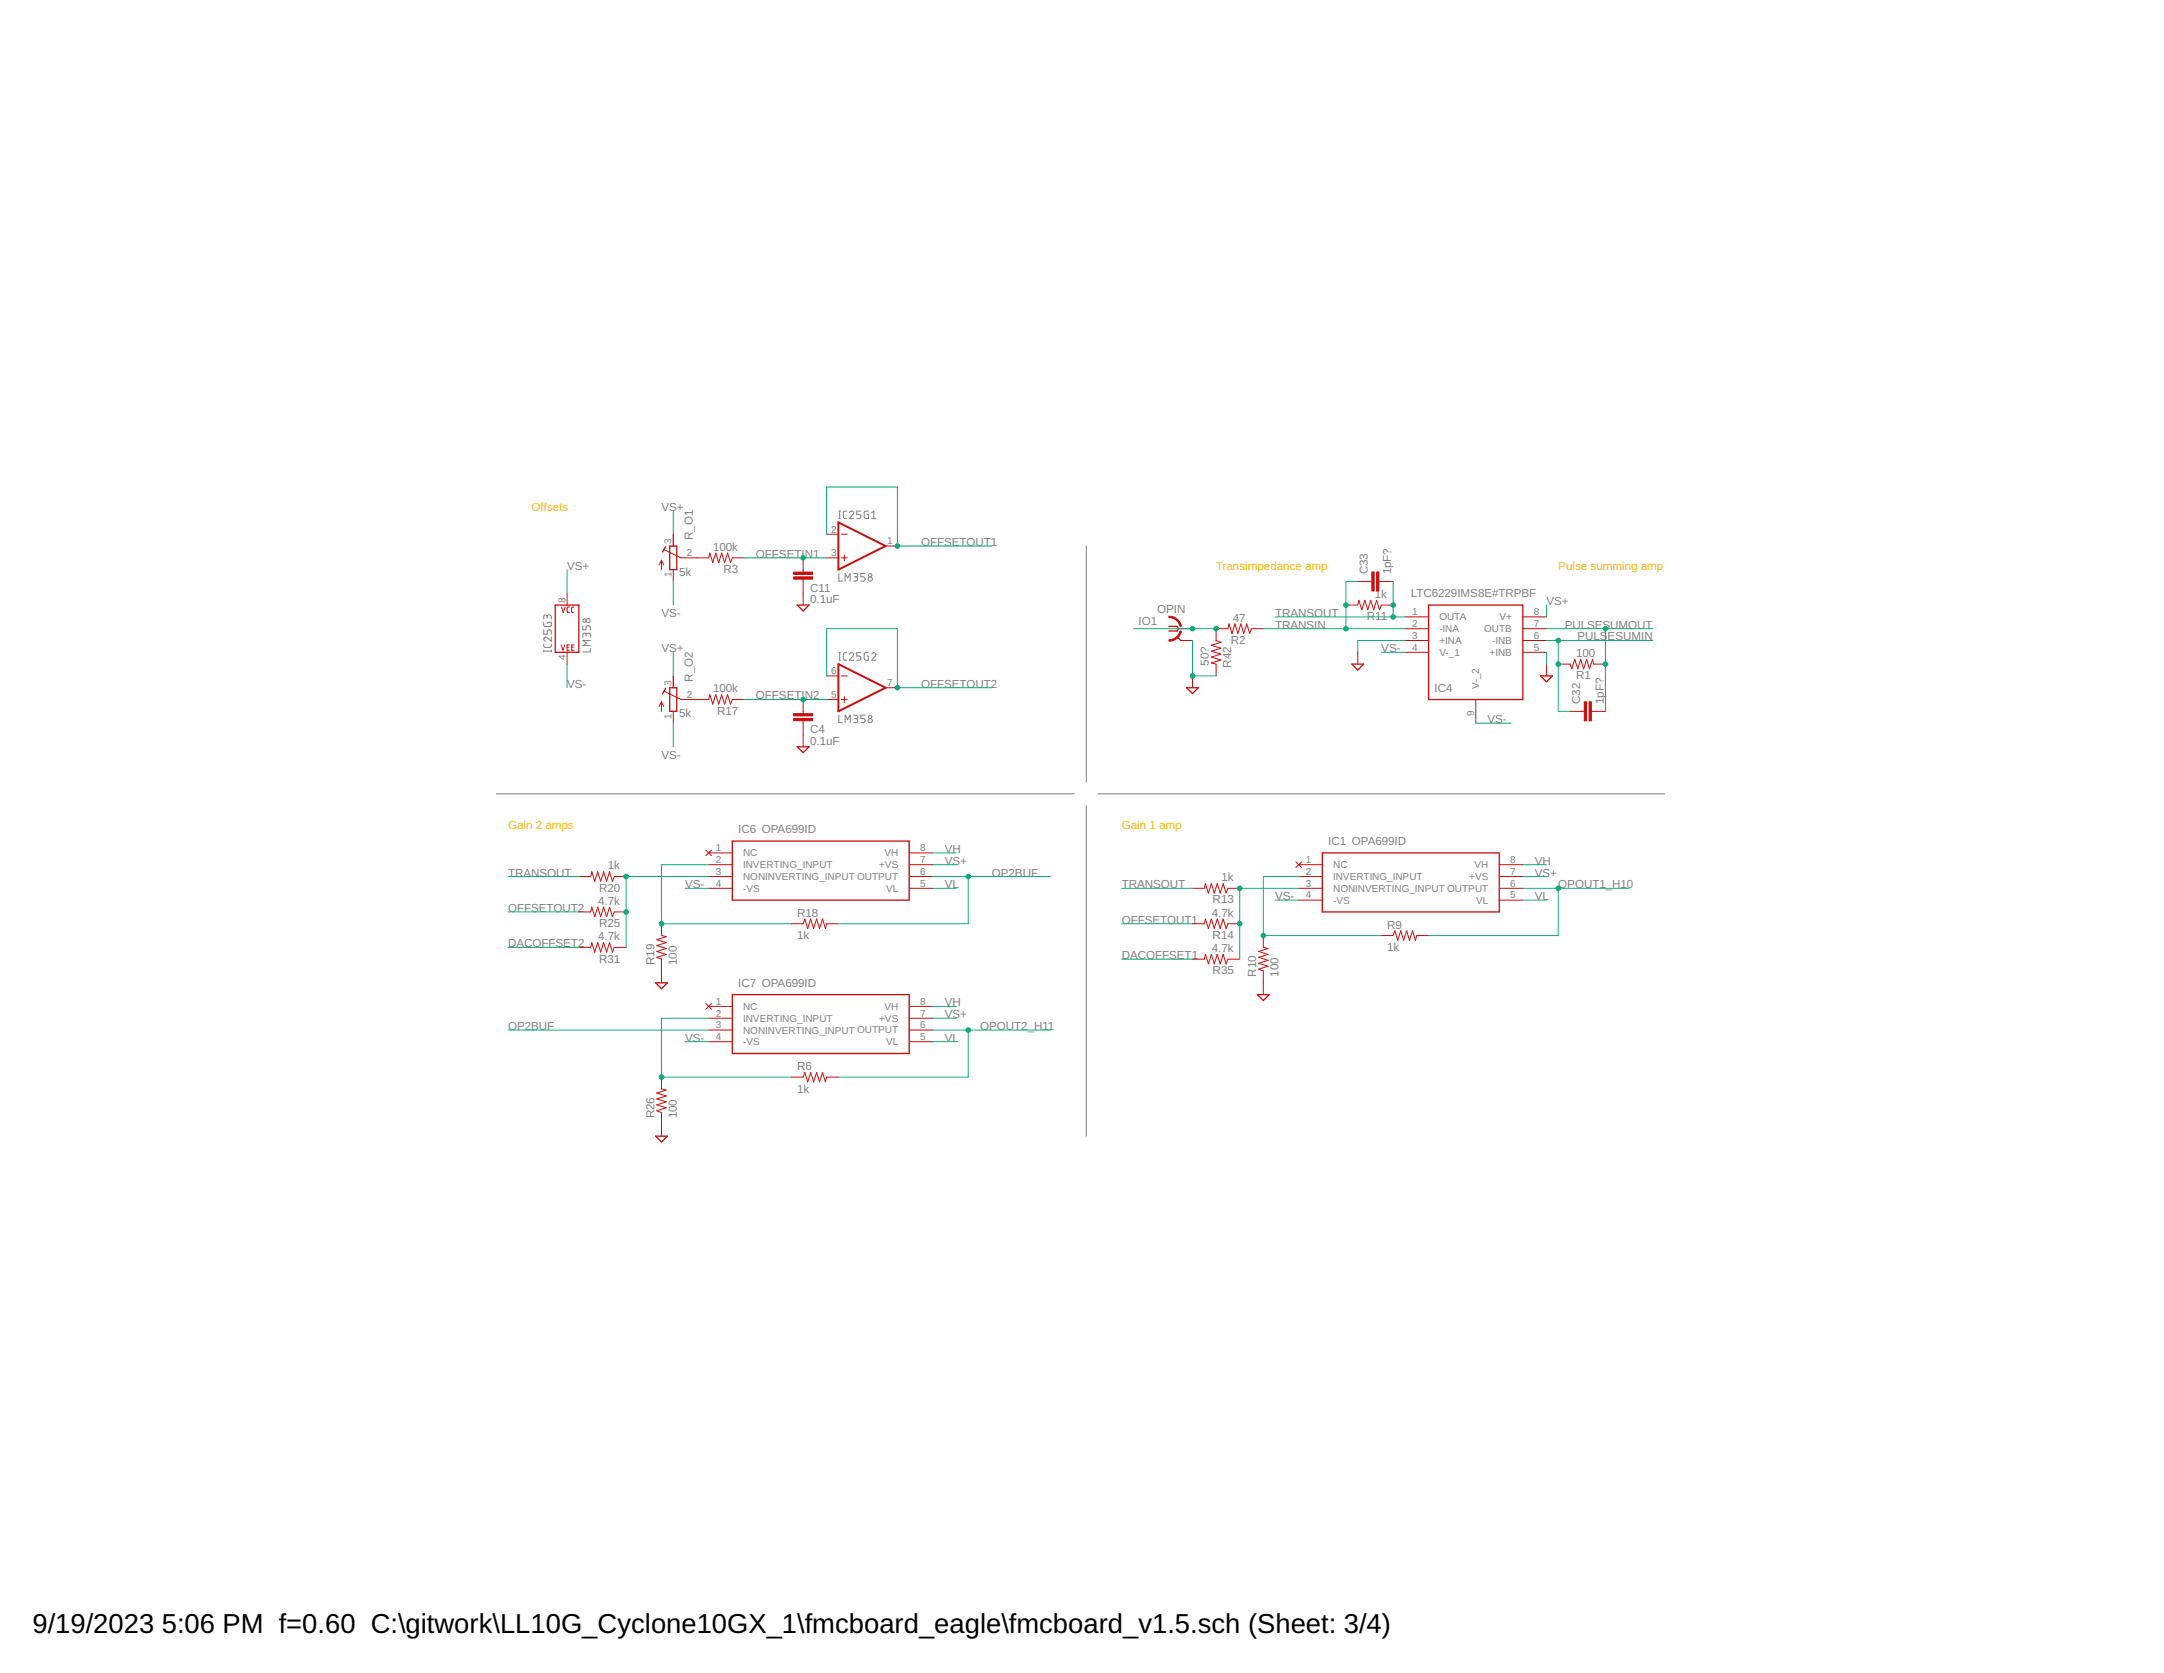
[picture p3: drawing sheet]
<svg xmlns="http://www.w3.org/2000/svg" width="279mm" height="216mm" viewBox="0 0 279 216" stroke-linecap="round" stroke-linejoin="round" font-family="sans-serif">
<g fill="none" stroke="#808080" stroke-width=".13">
<path d="M70.7 79.6a.26 .26 0 0 1 .2-.3 .26 .26 0 0 1 .3 .3v.3M70.7 79.8v-.2a.22 .22 0 0 0-.3-.2 .22 .22 0 0 0-.2 .2v.3M108.3 66.9h.2M108.3 66h.2M108.3 74v1h.4M108.4 66v.9M109.1 75v-1l.4 .6 .3-.6v1M109.3 66h-.3l-.1 .2v.6l.4 .1M109.7 66.2a.27 .27 0 0 1 .3-.3 .27 .27 0 0 1 .1 .5l-.4 .5h.5M110.2 74h.3a.21 .21 0 0 1 .2 .2 .21 .21 0 0 1-.2 .2h-.2M110.5 74.4a.28 .28 0 0 1 .3 .3 .28 .28 0 0 1-.3 .3h-.3M111.1 66h-.5v.4h.3a.28 .28 0 0 1 .3 .3 .28 .28 0 0 1-.3 .2h-.3"/>
<path d="M111.7 74h-.6v.4l.5 .1 .1 .2-.1 .3h-.5M112.1 66h-.4l-.1 .1v.6l.1 .2h.4v-.5h-.1M112.5 66.9h.6M112.5 66.2l.3-.2v.9M140.3 70.5v30.4M70.2 83.1v.3l.2 .1h.7l.1-.4M70.2 81.3v.5h.5v-.4l.2-.1 .3 .1v.4M70.2 80.3v.3l.1 .2 .7 .1 .2-.1v-.5h-.5v.2M70.2 84h1M70.2 83.9v.2M71.2 82.2v.6l-.5-.5a.27 .27 0 0 0-.5 .1 .27 .27 0 0 0 .2 .4M71.2 83.9v.2"/>
<path d="M75.2 80.8v.5h.5v-.3a.28 .28 0 0 1 .2-.3 .28 .28 0 0 1 .3 .3v.3M75.7 82a.28 .28 0 0 1 .2-.3 .28 .28 0 0 1 .3 .3v.2M75.7 82.1v-.2a.21 .21 0 0 0-.2-.2 .21 .21 0 0 0-.3 .2v.3M76.2 83.7v.4h-1M76.2 82.7h-1l.6 .3-.6 .3h1M108.3 92.3v1h.4M108.3 85.2h.2M108.3 84.2h.2M108.4 84.2v1M109.1 93.3v-1l.4 .5 .3-.5v1M109.3 84.2h-.3l-.1 .2v.7l.1 .1h.3M109.7 84.4a.27 .27 0 0 1 .4-.2 .27 .27 0 0 1 0 .5l-.4 .5h.5"/>
<path d="M110.2 92.3h.3a.22 .22 0 0 1 .2 .2 .22 .22 0 0 1-.2 .2h-.2M110.5 92.7a.27 .27 0 0 1 .2 .3 .27 .27 0 0 1-.2 .3h-.3M111.1 84.2h-.5v.5h.3a.27 .27 0 0 1 .3 .2 .27 .27 0 0 1-.3 .3h-.3M111.7 92.3h-.6v.4l.5 .1 .1 .1-.1 .3-.5 .1M112.1 84.2h-.4l-.1 .1v.7l.1 .2h.4v-.5h-.1M112.5 84.4a.27 .27 0 0 1 .4-.2 .27 .27 0 0 1 .1 .5l-.5 .5h.6M64.1 102.4h74.6M140.3 104v42.6M141.8 102.4h73.1"/>
<circle cx="112.3" cy="74.2" r=".22"/>
<circle cx="112.4" cy="74.7" r=".27"/>
<circle cx="75.5" cy="80.1" r=".22"/>
<circle cx="75.9" cy="80.1" r=".27"/>
<circle cx="112.3" cy="92.5" r=".22"/>
<circle cx="112.4" cy="93" r=".28"/>
</g>
<g fill="none" stroke="#c90d0c" stroke-width=".17">
<path d="M71.7 78.1h3v6.1h-3zM85.9 70.5l-.3 .7M86.5 70.5h.9v3h-.9zM102.9 78.1h1.6l-.8 .7zM184.4 78.1h12.2v12.2h-12.2zM85.9 88.8l-.3 .7M86.5 88.8h.9v3h-.9zM102.9 96.4h1.6l-.8 .7zM150.9 80.8h1.1l.1 .3-.1 .3h-1.1M152 82.2l.4 .5M153.2 88.8h1.5l-.7 .7zM174.5 85.7h1.6l-.8 .8z"/>
<path d="M198.9 87.2h1.5l-.7 .8zM94.6 108.5h22.8v7.7h-22.8zM170.7 110.1h22.9v7.6h-22.9zM84.6 126.8h1.6l-.8 .8zM94.6 128.4h22.8v7.6h-22.8zM162.3 128.4h1.6l-.8 .7zM84.6 146.6h1.6l-.8 .8z"/>
</g>
<g fill="none" stroke="#c90d0c" stroke-width=".13">
<path d="M72.5 78.3l.2 .7 .3-.7M73.2 76.6v1.5M73.5 78.3l-.2 .1-.1 .1v.5h.3M74.1 78.3l-.2 .1-.1 .1v.5h.3M85.4 72.3v1.2M85.4 72.3l-.3 .6M85.4 72.3l.3 .6M85.8 71l2.1 1h3.6l.2-.6 .3 1.2 .4-1.2 .4 1.2 .4-1.2 .4 1.2 .3-1.2 .4 1.2 .3-.6h1.5M86.9 68.9v1.6M86.9 73.5v1.5M103.7 72v1.8M103.7 74.7v3.4"/>
<path d="M106.7 72h1.5M106.7 68.9h1.5M108.6 72h.8M108.6 68.9h.8M109 71.6v.8M114.3 70.5h1.6M173.8 78.1h1.5l.2-.6 .3 1.2 .4-1.2 .4 1.2 .4-1.2 .4 1.2 .3-1.2 .4 1.2 .3-.6h1.5M175.3 75h1.8M178 75h1.9M181.4 79.6h3M196.6 79.6h3.1M72.5 83.2l.2 .7 .2-.7"/>
<path d="M73.2 84.2v1.5M73.2 83.5h.2M73.5 83.2h-.3v.7h.3M73.8 83.5h.2M74.1 83.2h-.3v.7h.3M85.4 90.6v1.2M85.4 90.6l-.3 .6M85.4 90.6l.3 .6M85.8 89.2l2.1 1.1h3.6l.2-.6 .3 1.2 .4-1.2 .4 1.2 .4-1.2 .4 1.2 .3-1.2 .4 1.2 .3-.6h1.5M86.9 87.2v1.6M86.9 91.8v1.5M103.7 90.3v1.8"/>
<path d="M103.7 93v3.4M106.7 90.3h1.5M106.7 87.2h1.5M108.6 90.3h.8M108.6 87.2h.8M109 89.9v.8M114.3 88.8h1.6M152.1 81.1h1.9M152.4 82.7h1.6M154 87.2v1.6M163.1 81.1h-1.5l-.2 .6-.4-1.2-.4 1.2-.4-1.2-.4 1.2-.4-1.2-.3 1.2-.4-1.2-.2 .6h-1.5v1.6l.6 .2-1.2 .4 1.2 .4-1.2 .3 1.2 .4-1.2 .4 1.2 .4-1.2 .4 .6 .1v1.5M175.3 84.2v1.5"/>
<path d="M181.4 81.1h3M181.4 82.7h3M181.4 84.2h3M190.5 90.3v3M196.6 81.1h3.1M196.6 82.7h3.1M196.6 84.2h3.1M199.7 85.7v1.5M201.2 85.7h1.5l.2 .6 .4-1.2 .4 1.2 .4-1.2 .4 1.2 .4-1.2 .3 1.2 .4-1.2 .2 .6h1.5M202.7 91.8h1.9M205.5 91.8h1.8M74.7 113.1h1.6l.1-.6 .4 1.2 .4-1.2 .4 1.2 .3-1.2 .4 1.2 .4-1.2 .4 1.2 .2-.6h1.5"/>
<path d="M74.7 117.7h1.6l.1-.6 .4 1.2 .4-1.2 .4 1.2 .3-1.2 .4 1.2 .4-1.2 .4 1.2 .2-.6h1.5M85.4 119.2v1.5l.6 .2-1.2 .4 1.2 .3-1.2 .4 1.2 .4-1.2 .4 1.2 .4-1.2 .3 .6 .3v3M91.1 109.7l.8 .7M91.5 111.6h3.1M91.5 113.1h3.1M91.5 114.6h3.1M91.5 110.1h3.1M91.9 109.7l-.8 .7M102.2 119.2h1.5l.2-.6 .4 1.2 .4-1.2 .4 1.2 .3-1.2 .4 1.2 .4-1.2 .4 1.2 .1-.6h1.5M117.4 111.6h3M117.4 113.1h3M117.4 114.6h3"/>
<path d="M117.4 110.1h3M154 114.6h1.5l.1-.6 .4 1.3 .4-1.3 .4 1.3 .4-1.3 .3 1.3 .4-1.3 .4 1.3 .2-.7h1.6M154 119.2h1.5l.1-.6 .4 1.2 .4-1.2 .4 1.2 .4-1.2 .3 1.2 .4-1.2 .4 1.2 .2-.6h1.6M167.3 111.2l.7 .8M167.7 111.6h3M167.7 113.1h3M167.7 114.6h3M167.7 116.2h3M168 111.2l-.7 .8M193.6 111.6h3M193.6 113.1h3M193.6 114.6h3"/>
<path d="M193.6 116.2h3M74.7 122.3h1.6l.1-.7 .4 1.3 .4-1.3 .4 1.3 .3-1.3 .4 1.3 .4-1.3 .4 1.3 .2-.6h1.5M85.4 139v1.5l.6 .2-1.2 .4 1.2 .3-1.2 .4 1.2 .4-1.2 .4 1.2 .4-1.2 .3 .6 .3v3M91.1 129.5l.8 .7M91.5 129.9h3.1M91.5 131.4h3.1M91.5 132.9h3.1M91.5 134.4h3.1M91.9 129.5l-.8 .7M102.2 139h1.5l.2-.6 .4 1.2 .4-1.2 .4 1.2 .3-1.2 .4 1.2 .4-1.2 .4 1.2 .1-.6h1.5M117.4 129.9h3M117.4 131.4h3"/>
<path d="M117.4 132.9h3M117.4 134.4h3M154 123.8h1.5l.1-.6 .4 1.2 .4-1.2 .4 1.2 .4-1.2 .3 1.2 .4-1.2 .4 1.2 .2-.6h1.6M163.1 120.7v1.6l.6 .1-1.2 .4 1.2 .4-1.2 .3 1.2 .4-1.2 .4 1.2 .4-1.2 .4 .6 .2v3.1M178.4 120.7h1.5l.2-.6 .4 1.2 .3-1.2 .4 1.2 .4-1.2 .4 1.2 .4-1.2 .4 1.2 .1-.6h1.5"/>
</g>
<g fill="#c90d0c" stroke="#c90d0c" stroke-width=".13">
<path d="M150.9 79.5a1.57 1.57 0 0 1 1.6 1.3h-.1a1.44 1.44 0 0 0-1.5-1.1z" fill-rule="evenodd"/>
<path d="M150.9 82.6a1.44 1.44 0 0 0 1.5-1.2h.1a1.57 1.57 0 0 1-1.6 1.3z" fill-rule="evenodd"/>
</g>
<g fill="#c90d0c" stroke="#c90d0c" stroke-width=".13">
<path d="M102.5 74.4h2.4v.3h-2.4z"/>
<path d="M102.5 73.8h2.4v.3h-2.4z"/>
<path d="M102.5 92.7h2.4v.3h-2.4z"/>
<path d="M102.5 92.1h2.4v.3h-2.4z"/>
<path d="M205.2 90.6h.3v2.4h-.3z"/>
<path d="M204.6 90.6h.3v2.4h-.3z"/>
<path d="M177.7 73.8h.3v2.5h-.3z"/>
<path d="M177.1 73.8h.3v2.5h-.3z"/>
</g>
<path d="M108.2 67.4l6.1 3.1-6.1 3zM108.2 85.7l6.1 3.1-6.1 3z" fill="none" stroke="#c90d0c" stroke-width=".25"/>
<g fill="none" stroke="#0dab76" stroke-width=".13">
<path d="M73.2 73.5v3.1M86.9 65.9v3M86.9 75v3.1M96.1 72h10.6M106.7 68.9v-6.1h9.2v7.7h12.2M164.6 79.6h16.8M175.3 75h-1.5v6.1M179.9 75v4.6M199.7 78.1v1.5M73.2 85.7v3.1M86.9 84.2v3M86.9 93.3v3.1"/>
<path d="M96.1 90.3h10.6M106.7 87.2v-6.1h9.2v7.7h12.2M146.3 81.1h10.7M154 82.7v4.5h3M163.1 81.1h18.3M178.4 84.2h3M181.4 82.7h-6.1v1.5M190.5 93.3h4.6M199.7 82.7h13.7M199.7 84.2v1.5M199.7 81.1h13.7M201.2 82.7v9.1h1.5"/>
<path d="M207.3 81.1v10.7M65.6 113.1h9.1M65.6 117.7h9.1M88.5 114.6h3M91.5 113.1h-10.7v9.2M91.5 111.6h-6.1v7.6h16.8M120.4 114.6h3.1M120.4 113.1h15.3M120.4 111.6h3.1M120.4 110.1h3.1M125 113.1v6.1h-16.8M144.8 114.6h9.2"/>
<path d="M144.8 119.2h9.2M164.6 116.2h3.1M167.7 114.6h-7.6v9.2M167.7 113.1h-4.6v7.6h15.3M196.6 114.6h13.7M196.6 113.1h3.1M196.6 111.6h3.1M196.6 116.2h3.1M201.2 114.6v6.1h-16.8M65.6 132.9h25.9M65.6 122.3h9.1M88.5 134.4h3"/>
<path d="M91.5 131.4h-6.1v7.6h16.8M120.4 131.4h3.1M120.4 134.4h3.1M120.4 129.9h3.1M120.4 132.9h15.3M125 132.9v6.1h-16.8M144.8 123.8h9.2"/>
</g>
<g fill="#0dab76" stroke="#0dab76" stroke-width=".13">
<circle cx="154" cy="87.2" r=".3"/>
<circle cx="154" cy="81.1" r=".3"/>
<circle cx="157" cy="81.1" r=".3"/>
<circle cx="179.9" cy="79.6" r=".3"/>
<circle cx="179.9" cy="78.1" r=".3"/>
<circle cx="163.1" cy="120.7" r=".3"/>
<circle cx="160.1" cy="114.6" r=".3"/>
<circle cx="160.1" cy="119.2" r=".3"/>
<circle cx="201.2" cy="114.6" r=".3"/>
<circle cx="125" cy="132.9" r=".3"/>
<circle cx="115.9" cy="70.5" r=".3"/>
<circle cx="115.9" cy="88.8" r=".3"/>
<circle cx="85.4" cy="119.2" r=".3"/>
<circle cx="80.8" cy="113.1" r=".3"/>
<circle cx="80.8" cy="117.7" r=".3"/>
<circle cx="125" cy="113.1" r=".3"/>
<circle cx="85.4" cy="139" r=".3"/>
<circle cx="173.8" cy="81.1" r=".3"/>
<circle cx="173.8" cy="78.1" r=".3"/>
<circle cx="103.7" cy="72" r=".3"/>
<circle cx="103.7" cy="90.3" r=".3"/>
<circle cx="201.2" cy="82.7" r=".3"/>
<circle cx="201.2" cy="85.7" r=".3"/>
<circle cx="207.3" cy="81.1" r=".3"/>
<circle cx="207.3" cy="85.7" r=".3"/>
</g>
<g font-size="3.5">
<text x="4.2" y="210.7">9/19/2023</text>
<text x="20.9" y="210.7">5:06 PM f=0.60 C:\gitwork\LL10G_Cyclone10GX_1\fmcboard_eagle\fmcboard_v1.5.sch (Sheet: 3/4)</text>
</g>
<g font-size="1.5" fill="#ffba08">
<text x="68.6" y="65.9">Offsets</text>
<text x="157" y="73.5">Transimpedance amp</text>
<text x="201.2" y="73.5">Pulse summing amp</text>
<text x="65.6" y="107">Gain 2 amps</text>
<text x="144.8" y="107">Gain 1 amp</text>
</g>
<g font-size="1.5" fill="#808080">
<text x="85.4" y="65.9">VS+</text>
<text x="89.4" y="69.7" transform="rotate(-90 89.4 69.7)">R_O1</text>
<text x="92.1" y="71.1">100k</text>
<text x="97.6" y="72">OFFSETIN1</text>
<text x="118.9" y="70.5">OFFSETOUT1</text>
<text x="73.2" y="73.5">VS+</text>
<text x="87.7" y="74.3">5k</text>
<text x="93.4" y="73.9">R3</text>
<text x="104.6" y="77.9">0.1uF</text>
<text x="104.6" y="76.3">C11</text>
<text x="176.6" y="74.1" transform="rotate(-90 176.6 74.1)">C33</text>
<text x="177.5" y="77.2">1k</text>
<text x="179.6" y="74.1" transform="rotate(-90 179.6 74.1)">1pF?</text>
<text x="182.2" y="77.1">LTC6229IMS8E#TRPBF</text>
<text x="85.4" y="79.6">VS-</text>
<text x="147" y="80.7">IO1</text>
<text x="149.4" y="79.2">OPIN</text>
<text x="158.9" y="83.1">R2</text>
<text x="159.2" y="80.2">47</text>
<text x="164.6" y="79.6">TRANSOUT</text>
<text x="164.6" y="81.1">TRANSIN</text>
<text x="176.5" y="80">R11</text>
<text x="199.7" y="78.1">VS+</text>
<text x="202" y="81.1">PULSESUMOUT</text>
<text x="203.7" y="82.7">PULS</text>
<text x="207.6" y="82.7">ESUMIN</text>
<text x="73.2" y="88.7">VS-</text>
<text x="85.4" y="84.2">VS+</text>
<text x="89.4" y="88" transform="rotate(-90 89.4 88)">R_O2</text>
<text x="92.1" y="89.3">100k</text>
<text x="118.9" y="88.7">OFFSETOUT2</text>
<text x="156.1" y="85.9" transform="rotate(-90 156.1 85.9)">50?</text>
<text x="159" y="86.1" transform="rotate(-90 159 86.1)">R42</text>
<text x="178.3" y="84.2">VS-</text>
<text x="185.2" y="89.3">IC4</text>
<text x="203.5" y="84.8">100</text>
<text x="203.5" y="87.7">R1</text>
<text x="87.7" y="92.6">5k</text>
<text x="92.6" y="92.2">R17</text>
<text x="97.6" y="90.3">OFFSETIN2</text>
<text x="104.6" y="94.6">C4</text>
<text x="192.1" y="93.3">VS-</text>
<text x="204" y="90.9" transform="rotate(-90 204 90.9)">C32</text>
<text x="207.1" y="90.9" transform="rotate(-90 207.1 90.9)">1pF?</text>
<text x="85.4" y="97.9">VS-</text>
<text x="104.6" y="96.1">0.1uF</text>
<text x="95.3" y="107.6">IC6 OPA699ID</text>
<text x="65.6" y="113.1">TRANSOUT</text>
<text x="78.5" y="112.2">1k</text>
<text x="122" y="111.6">VS+</text>
<text x="122" y="110.1">VH</text>
<text x="128.1" y="113.1">OP2BUF</text>
<text x="157.7" y="113.7">1k</text>
<text x="171.5" y="109.1">IC1 OPA699ID</text>
<text x="198.2" y="113.1">VS+</text>
<text x="198.2" y="111.6">VH</text>
<text x="65.6" y="117.7">OFFSETOUT2</text>
<text x="77.2" y="116.8">4.7k</text>
<text x="77.3" y="115.1">R20</text>
<text x="77.3" y="119.6">R25</text>
<text x="88.4" y="114.6">VS-</text>
<text x="102.9" y="118.3">R18</text>
<text x="122" y="114.6">VL</text>
<text x="144.8" y="114.6">TRANSOUT</text>
<text x="144.8" y="119.2">OFFSETOUT1</text>
<text x="156.5" y="118.3">4.7k</text>
<text x="156.6" y="116.6">R13</text>
<text x="164.6" y="116.2">VS-</text>
<text x="179.1" y="119.8">R9</text>
<text x="198.2" y="116.2">VL</text>
<text x="201.2" y="114.6">OPOUT1_H10</text>
<text x="65.6" y="122.3">DACOFFSET2</text>
<text x="77.2" y="121.3">4.7k</text>
<text x="77.3" y="124.2">R31</text>
<text x="84.5" y="124.5" transform="rotate(-90 84.5 124.5)">R19</text>
<text x="87.4" y="124.5" transform="rotate(-90 87.4 124.5)">100</text>
<text x="102.9" y="121.2">1k</text>
<text x="144.8" y="123.8">DACOFFSET1</text>
<text x="156.5" y="122.9">4.7k</text>
<text x="156.6" y="121.2">R14</text>
<text x="156.6" y="125.7">R35</text>
<text x="179.1" y="122.7">1k</text>
<text x="95.3" y="127.4">IC7 OPA699ID</text>
<text x="122" y="131.4">VS+</text>
<text x="122" y="129.9">VH</text>
<text x="162.2" y="126.1" transform="rotate(-90 162.2 126.1)">R10</text>
<text x="165.1" y="126.1" transform="rotate(-90 165.1 126.1)">100</text>
<text x="65.6" y="132.9">OP2BUF</text>
<text x="88.4" y="134.4">VS-</text>
<text x="122" y="134.4">VL</text>
<text x="126.5" y="132.9">OPOUT2_H11</text>
<text x="102.9" y="141">1k</text>
<text x="102.9" y="138.1">R6</text>
<text x="84.5" y="144.3" transform="rotate(-90 84.5 144.3)">R26</text>
<text x="87.4" y="144.3" transform="rotate(-90 87.4 144.3)">100</text>
</g>
<g font-size="1.3" fill="#808080">
<text x="86.7" y="70.3" transform="rotate(-90 86.7 70.3)">3</text>
<text x="88.7" y="71.8">2</text>
<text x="107.3" y="71.8">3</text>
<text x="107.3" y="68.7">2</text>
<text x="114.6" y="70.3">1</text>
<text x="73" y="77.9" transform="rotate(-90 73 77.9)">8</text>
<text x="86.7" y="74.4" transform="rotate(-90 86.7 74.4)">1</text>
<text x="182.3" y="79.4">1</text>
<text x="182.3" y="80.9">2</text>
<text x="182.3" y="82.4">3</text>
<text x="182.3" y="84">4</text>
<text x="185.8" y="80.1">OUTA</text>
<text x="185.8" y="81.6">-INA</text>
<text x="185.8" y="83.1">+INA</text>
<text x="191.6" y="81.6">OUTB</text>
<text x="192.7" y="83.1">-INB</text>
<text x="193.6" y="80.1">V+</text>
<text x="198" y="79.4">8</text>
<text x="198" y="80.9">7</text>
<text x="198" y="82.4">6</text>
<text x="198" y="84">5</text>
<text x="73" y="85.1" transform="rotate(-90 73 85.1)">4</text>
<text x="86.7" y="88.5" transform="rotate(-90 86.7 88.5)">3</text>
<text x="107.3" y="87">6</text>
<text x="114.6" y="88.5">7</text>
<text x="185.8" y="84.6">V-_1</text>
<text x="191" y="88.9" transform="rotate(-90 191 88.9)">V-_2</text>
<text x="192.3" y="84.6">+INB</text>
<text x="86.7" y="92.7" transform="rotate(-90 86.7 92.7)">1</text>
<text x="88.7" y="90.1">2</text>
<text x="107.3" y="90.1">5</text>
<text x="190.3" y="92.4" transform="rotate(-90 190.3 92.4)">9</text>
<text x="92.4" y="109.9">1</text>
<text x="92.4" y="111.4">2</text>
<text x="92.4" y="112.9">3</text>
<text x="95.9" y="110.5">NC</text>
<text x="95.9" y="112.1">INVERTING_INPUT</text>
<text x="95.9" y="113.6">NONINVERTING_INPUT OUTPUT</text>
<text x="113.5" y="112">+VS</text>
<text x="114.2" y="110.5">VH</text>
<text x="118.8" y="109.9">8</text>
<text x="118.8" y="111.4">7</text>
<text x="118.8" y="112.9">6</text>
<text x="168.6" y="111.4">1</text>
<text x="168.6" y="112.9">2</text>
<text x="172.1" y="112.1">NC</text>
<text x="172.1" y="113.6">INVERTING_INPUT</text>
<text x="189.7" y="113.6">+VS</text>
<text x="190.4" y="112">VH</text>
<text x="195" y="111.4">8</text>
<text x="195" y="112.9">7</text>
<text x="92.4" y="114.4">4</text>
<text x="95.9" y="115.1">-VS</text>
<text x="114.4" y="115.1">VL</text>
<text x="118.8" y="114.4">5</text>
<text x="168.6" y="114.4">3</text>
<text x="168.6" y="115.9">4</text>
<text x="172.1" y="115.1">NONINVERTING_INPUT OUTPUT</text>
<text x="172.1" y="116.6">-VS</text>
<text x="190.6" y="116.6">VL</text>
<text x="195" y="114.4">6</text>
<text x="195" y="115.9">5</text>
<text x="92.4" y="129.7">1</text>
<text x="92.4" y="131.2">2</text>
<text x="95.9" y="130.3">NC</text>
<text x="95.9" y="131.9">INVERTING_INPUT</text>
<text x="113.5" y="131.8">+VS</text>
<text x="114.2" y="130.3">VH</text>
<text x="118.8" y="129.7">8</text>
<text x="118.8" y="131.2">7</text>
<text x="92.4" y="132.7">3</text>
<text x="92.4" y="134.2">4</text>
<text x="95.9" y="133.4">NONINVERTING_INPUT OUTPUT</text>
<text x="95.9" y="134.9">-VS</text>
<text x="114.4" y="134.9">VL</text>
<text x="118.8" y="132.7">6</text>
<text x="118.8" y="134.2">5</text>
</g>
</svg>
